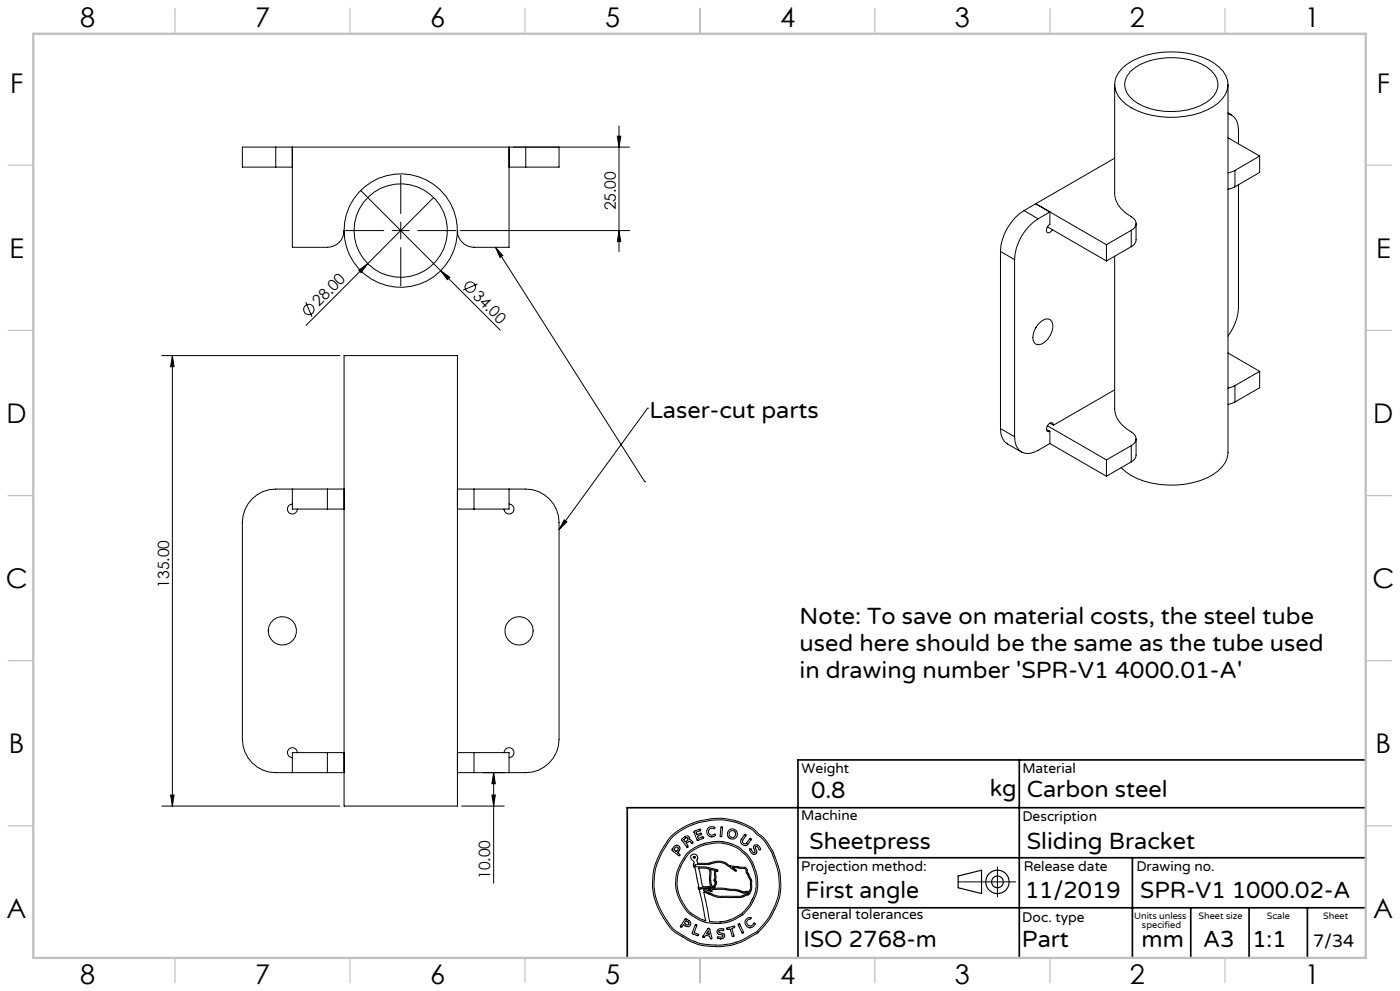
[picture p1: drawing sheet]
<svg xmlns="http://www.w3.org/2000/svg" width="420mm" height="297mm" viewBox="0 0 420 297" stroke-linecap="round" stroke-linejoin="round" font-family="sans-serif">
<g fill="none" stroke="#000" stroke-width=".3">
<path d="M185.7 37.7v37.8M334.4 25.4v32.6a8.2 8.2 0 0 0 5 6.9 2.17 2.17 0 0 1 1.4 2.1 2.17 2.17 0 0 1-1.4 2M336.7 20.4a22.6 22.6 0 0 1 16.9-4.8 19.5 19.5 0 0 1 13.3 5.7 6.2 6.2 0 0 1-.3 8.4 19 19 0 0 1-13.6 5.4 24.5 24.5 0 0 1-15.3-3.9 6.7 6.7 0 0 1-1-10.8zM339.1 21.4a19.1 19.1 0 0 1 15.4-3.9 14.3 14.3 0 0 1 9.9 4.8 5.3 5.3 0 0 1-1.3 7.5 20.4 20.4 0 0 1-18 2.8 10.1 10.1 0 0 1-7.6-6.1 5.3 5.3 0 0 1 1.6-5.1zM368.4 25.4v110.2a8 8 0 0 1-4.5 6.7 26.3 26.3 0 0 1-24.5 .2l-3-2.3M368.4 34.1a4.4 4.4 0 0 1 3.1 4.9v4.1M368.4 33.8l1.1 .7M82.7 44.1h-10v6h10M82.7 44.1h106.2M82.7 44.1v6M82.7 50.1h5M87.7 44.1v30h10.5a5.1 5.1 0 0 0 5-5"/>
<path d="M108.2 57.1l24 24M120.2 52.6v11.4M130.1 59.2l-38.3 38.3M152.7 44.1v30h-10.5a5 5 0 0 1-5-5M152.7 50.1h5M157.7 44.1h10v6h-10zM185.2 40.8h1l-.5 3.3zM334.4 47.4l-23.7 13.7M368.4 41.3l9.5 5.5M370.5 51.1l-2.1 .7M370.5 56l-2.1 .7M370.5 51.1v4.9"/>
<path d="M371.5 55.3v36.8a14.7 14.7 0 0 1-3.1 8.6M377.9 46.8l-7.4 4.3M377.9 46.8v4.9l-7.4 4.3M103.7 69.1h11.4M117.7 69.1h5.1M120.2 66.6v5M120.2 74.2v11.5M125.3 69.1h11.4M138 69.1h50.9M148.7 74.1l2.1 2.5-.8 .5zM148.7 74.1l44.7 70.3M185.7 69.1l.5 3.3h-1z"/>
<path d="M300.1 75.3l4.3 2.5M300.1 75.3v53.1M304.4 77.8v53.1M307.2 63.1a15.5 15.5 0 0 0-7.1 12.2M307.2 63.1l4.2 2.5M310.7 61.1l4.3 2.4M310.7 61.1l-3.5 2M310.7 61.1l21.2 12.2M311.4 65.6a15.4 15.4 0 0 0-7 12.2M314.2 68l17.7 10.2M315 63.5v3.7a1.84 1.84 0 0 0-.8 2.5 1.46 1.46 0 0 0 1.5-.8M315 63.5l-3.6 2.1"/>
<path d="M331.9 73.3v4.9M334.4 76.8v45.7a8.3 8.3 0 0 0 5 7 2.17 2.17 0 0 1 1.4 2 2.17 2.17 0 0 1-1.4 2.1M339.4 73.9l-7.5 4.3M339.4 69l-7.5 4.3M339.4 69v4.9M340.8 67v4.9a2.43 2.43 0 0 1-1.4 2M91.7 90.6l1.9 4.4M107.6 81l2.7-2-2 2.7zM132.2 81.1l2.7 2-.7 .7zM132.2 81.1l17.9 17.9M143.3 85.1l-4.4 1.9M310.9 98l-.3 .5"/>
<path d="M311.7 96.9a2.74 2.74 0 0 1 3.4-1.1 4.4 4.4 0 0 1-.7 5.8 3.5 3.5 0 0 1-3.4 1.7 2.52 2.52 0 0 1-1-3.2l1-2.3zM48.5 106.6h53.5M51.7 106.6l.5 3.3h-1zM51.7 106.6v135M103.2 106.6h34v135h-34zM334.4 116.8l-18.3 10.6M368.4 105.8l9.5 5.5M370.5 115.6l-2.1 .7M370.5 115.6v4.9M377.9 111.3v4.9l-7.4 4.3M377.9 111.3l-7.4 4.3M194.3 122.3h.1"/>
<path d="M194.3 122.3l-26.6 36.4M300.1 128.4a5 5 0 0 0 2.1 4.6l4.3 2.5M300.1 128.4l4.3 2.5M304.4 130.9a4.6 4.6 0 0 0 3.1 5h1.3l1.3-.3 4.9-2.7M313.9 128.7l1.1 .6M314.2 127.6l17.7 10.2M315 129.3v3.6M315 126.8l1.1 .6M315 132.9l16.9 9.8M316.1 127.4l-.4-.7a1.77 1.77 0 0 0-1.5 2.6h.8M331.9 137.8v4.9M339.4 133.6v4.8"/>
<path d="M339.4 133.6l-7.5 4.2M339.4 138.4l-7.5 4.3M340.8 131.5v4.9a2.33 2.33 0 0 1-1.4 2M370.5 120.5l-2.1 .7M87.7 151.1a1.51 1.51 0 0 0-1.5 1.5 1.51 1.51 0 0 0 1.5 1.5 1.51 1.51 0 0 0 1.5-1.5M87.7 146.6v6h10.5M98.2 146.6h-15.5a10 10 0 0 0-10 10v65a10 10 0 0 0 10 10h15.5M98.2 152.6h5M98.2 146.6h5M98.2 146.6v6M137.2 152.6h5M137.2 146.6h5"/>
<path d="M142.2 146.6h15.5a10 10 0 0 1 10 10v65a10 10 0 0 1-10 10h-15.5M142.2 146.6v6M152.7 151.1a1.51 1.51 0 0 1 1.5 1.5 1.51 1.51 0 0 1-1.5 1.5 1.51 1.51 0 0 1-1.5-1.5M152.7 146.6v6h-10.5M169.3 155.8l.8 .6-2.4 2.3zM193.4 144.4h.1M51.2 238.3h1l-.5 3.3zM89.2 225.6a1.51 1.51 0 0 0-1.5-1.5 1.51 1.51 0 0 0-1.5 1.5 1.51 1.51 0 0 0 1.5 1.5M98.2 231.6h5M98.2 225.6h5M98.2 225.6v6M98.2 225.6h-10.5v6"/>
<path d="M137.2 225.6h5M137.2 231.6h5M142.2 225.6v6M142.2 225.6h10.5v6M147.6 238.3h1l-.5 3.3zM148.1 231.6l.5 3.3h-1zM148.1 231.6v33.1M151.2 225.6a1.51 1.51 0 0 1 1.5-1.5 1.51 1.51 0 0 1 1.5 1.5 1.51 1.51 0 0 1-1.5 1.5M48.5 241.6h53.5M138.5 241.6h12.8M201.2 250.8l3.2-2.5 3.4-1.6 1.8-.6 3.4-.7 3.2-.2 4.1 .6 3.3 1.2 2.4 1.4 3.1 2.6 2.7 4.1 1.5 4 .7 2.8 .2 4.3-.5 3.2-2.2 5.1-1.7 2.3-2.5 2.8-3.9 2.2-2.4 1-2.1 .6-3.7 .3-4.1-.3-2.1-.5-3-1.4-4.5-2.9-2.2-3.1-2.1-3.9-1-2.8-.4-2.8 .1-3.9 .7-3.3 2-4.3zM201.8 250.8l3.3-2.4 3.5-1.5 4.6-1.1 3.7-.1 3.6 .7 3.8 1.5 1.4 .8 3.2 2.9 2.6 3.9 1.2 3.2 .9 3.2 .2 4.2-.5 3-.9 2.6-1.3 2.6-1.2 1.7-2.9 3.3-4.1 2.3-3.4 1.2-3 .4h-2.8l-3.5-.4-2.8-1-4.2-2.5-1.7-1.4-2.3-3.4-1.7-3.3-1-3.1-.3-3.2 .3-3.7 .6-2.4 1.8-3.8z"/>
<path d="M202.4 253.6l.8-.3 .7 .6v.7l-.6 .9 .7 .6-.1 .3h-.3l-2-1.6zM202.7 254l.5-.2 .3 .4-.6 1-.7-.5zM204.5 251.4l1.2-.8h.7l.5 .5v.6l.5 .1 .5 .8-.3 .2-.7-.6-.4 .1-.6 .4 .5 .8-.3 .4-1.6-2.1zM205.1 251.6l.9-.6 .4 .3v.4l-.8 .6zM206.1 253.9h.1M206.4 256.1l1.9-1.5 3.3-1.5 3.6-.5 3.1 .4 3.1 1.3 2 1.6 1.9 2.7 .8 1.9 .7 2.7-.1 3.7-.8 2.2-1.7 2.9-1.6 1.8-3.1 1.7-1.8 .6-1.8 .2-2.4-.1a.7 .7 0 0 1-.8-.9l-1.6-8 4.5 1.7 6.9-.1 2.1-.8 .5-.7 .4-1.3v-2.2l-1.3-2.5-.1-.9-.5-.5-4.5-.5-1.7-1-1.5-.4-1.3 .1-2.1 .6h-3.2l-.2-1.1 .2-.6-.2-.7-.7-.4-.9 .2-.3 .4 .1 .6 .9 1-.1 1.4 .5 .7 1 5.3-.2 .6 .4 .5 .3 1.1 1.6 8.2-1.4-.6-3.1-1.8-.8-.7-2-3.1-1.1-3-.2-2.4 .4-2.8 1.1-2.8zM208.2 249.2l1.9-.7v.5l-1.3 .4v.3l.3 .5 1.1-.5 .3 .2-.1 .3-1.2 .4 .3 .7 1.3-.5 .2 .1v.3l-1.8 .6zM209.3 251.9h.1M212.4 248.2l.9-.4 1.1 .1-.1 .5-.9-.2-.6 .3-.3 .9 .6 .8 .8 .1 .6-.3 .2 .4-1 .4-1.2-.3-.5-1.1zM213.3 250.8h.1M216.4 247.8h.2l.2 .4-.3 2.4-.3 .2-.2-.4zM223.3 250.2l.4-.1 .1 .3-1.1 1.6 .4 .8h.7l1.2-1.6 .4 .2-1 1.6-.6 .4-1.1-.3-.5-.9 .2-.7z"/>
<path d="M224.9 254.5l.3-.1 .6 .9 .6 .2-.3-1.8 .5-.5 .8 .2 .8 1-.3 .3-.7-1h-.5l-.1 .4 .4 1.4-.6 .6-1-.5zM226.1 256h.1M299.2 259.8v9M202.9 266.9l-.2-2.4 .3-3 1.1-2.6 1.6-2.6 1.5-1.5 2.2-1.3 2-.8 2.4-.4 2.3-.1 2.3 .4 3.4 1.4 2.2 1.9 1.2 1.7 .9 1.7 1.1 3.3 .1 2.8-.2 1.8-.6 1.8-1.5 2.7-2.4 2.6-2.7 1.5-2.3 .8-2.8 .2-3.1-.3-2-.8-2.4-1.5-1.1-.8-1.7-2.6-1-2-.6-1.9M205.6 275.4l.3-.1 1.1 .9 .2 1-.4 .4-.7 .1-1.1-.6-.5 .7h-.3v-.3zM205.8 275.9l.9 .6-.1 .6-.4 .1-.9-.5zM208.6 277.2l.3-.1 .2 .3-.9 2.1 1.2 .5 .1 .2-.2 .3-1.7-.8zM210.1 266.4h.1M210.2 266.4l6.5-.2 4.2 .4 2.2 .7h.4M211 266.7h1l1.5 .5 .1-.6 3-.1 4.4 .5 2 .7 1.7-.2-.5 .4-2.1 .7h-6l-1.9-.4-3.1-1.2zM212 260.3l-2.4-.2 1.1 5.6 2.5-.1-.4-1.9 .1-2.6-.2-.7-.7-.1M212.4 278.2l.5 .2 .7 2.6-.2 .3h-.3l-.2-.7-.2-.1-1-.2-.4 .6-.4-.1z"/>
<path d="M212.5 278.9l.3 1.1-.9-.1zM212.6 266.6h-.1M212.7 266.6h.5l.1 .2zM213.1 260.6l1.4 .2v2.3l-.3 .8 .4 .7-.4 .9-.3 .1h-.3l-.3-1v-3.1zM214.8 260.9l.1 .1M214.8 261v2.2l-.2 .6 .4 .5v.4l-.5 1-.6 .3-4.1 .1 .3 .3M214.9 261l.3 .2 .2-.3-.6-.3-2.7-.7-3.5-.2-.2-.5 3.8-.1 2.5-.6 1.2-.1 1.5 .5 3.3 2.2 .2-.3-1.2-.8 3.8 .3 1.7 3.9v1.8l-.3 1.1-1.4 .2M215.2 278.8l.8-.5 1.1 .2-.1 .4-.9-.1-.5 .3 .2 .4 1.5 .5 .1 .6-.4 .6-1 .2-.8-.3 .2-.4 1 .2 .5-.3-.1-.4-1.5-.5-.2-.4zM216 276.3h.1M218.1 278.2l2.1-.7 .2 .2-.1 .3-.8 .2 .7 2.2-.1 .3-.5-.2-.6-2.1-.8 .2zM221.5 277l.4-.1 1.1 2.4v.2h-.4zM222.7 279.6h.1"/>
<path d="M223.5 267.3h.1M223.9 275.4l1.3-.4v.3l-.6 .3-.5 .4v.9l.5 .6h.6l1.2-.9 .2 .3-.4 .6-1.1 .6-1.1-.5-.5-1zM224.9 278h.1M287.4 264.3h17.3M213.2 281.3h.1M216 281.4h.1"/>
<circle cx="120.2" cy="69.1" r="14"/>
<circle cx="120.2" cy="69.1" r="17"/>
<circle cx="92.7" cy="92.8" r="1.57"/>
<circle cx="141.1" cy="86" r="1.56"/>
<circle cx="84.7" cy="189.1" r="4.3"/>
<circle cx="155.7" cy="189.1" r="4.2"/>
<circle cx="208.3" cy="256.9" r=".26"/>
<circle cx="219.7" cy="250" r="1.51"/>
<circle cx="219.7" cy="250" r="1.01"/>
</g>
<g fill="none" stroke="#000" stroke-width=".35">
<path d="M287.4 262.5l7.1-1.7v7l-7.1-1.7z"/>
<circle cx="299.2" cy="264.3" r="3.5"/>
<circle cx="299.2" cy="264.3" r="1.75"/>
</g>
<path d="M305.8 227.7v59.2M409.7 227.7h-170.3v59.2M239.4 257.1h170.3M339.7 257.1v29.9M409.7 242.1h-221.5v45M239.4 272.1h170.3M357.2 272.1v14.8M374.7 272.1v14.8M392.2 272.1v14.8" fill="none" stroke="#000" stroke-width=".5"/>
<g fill="none" stroke="#c0c0c0" stroke-width=".35">
<path d="M52.5 2.5v7.5M105 2.5v7.5M157.5 2.5v7.5M210 2.5v7.5M262.5 2.5v7.5M315 2.5v7.5M367.5 2.5v7.5M2.5 49.5h7.5M410 49.5h7.5M2.5 99h7.5M410 99h7.5M2.5 148.5h7.5"/>
<path d="M410 148.5h7.5M2.5 198h7.5M410 198h7.5M2.5 247.5h7.5M410 247.5h7.5M52.5 287v7.5M105 287v7.5M157.5 287v7.5M210 287v7.5M262.5 287v7.5M315 287v7.5M367.5 287v7.5"/>
</g>
<path d="M10 10.1h399.7v277h-399.7z" fill="none" stroke="#c0c0c0" stroke-width=".7"/>
<g fill="#000">
<path d="M107.6 81l2.7-2-2 2.7zM132.2 81.1l2.7 2-.7 .7z"/>
<path d="M185.7 69.1l.5 3.3h-1zM185.2 40.8h1l-.5 3.3z"/>
<path d="M169.3 155.8l.8 .6-2.4 2.3zM148.7 74.1l2.1 2.5-.8 .5z"/>
<path d="M148.1 231.6l.5 3.3h-1zM147.6 238.3h1l-.5 3.3z"/>
<path d="M51.2 238.3h1l-.5 3.3zM51.7 106.6l.5 3.3h-1z"/>
</g>
<g font-size="8.1">
<text x="24" y="8">8</text>
<text x="76.5" y="8">7</text>
<text x="129" y="8">6</text>
<text x="181.5" y="8">5</text>
<text x="234" y="8">4</text>
<text x="286.5" y="8">3</text>
<text x="339" y="8">2</text>
<text x="391.5" y="8">1</text>
<text x="3" y="27.7">F</text>
<text x="413" y="27.7">F</text>
<text x="2.8" y="77.2">E</text>
<text x="412.8" y="77.2">E</text>
<text x="2" y="126.7">D</text>
<text x="412" y="126.7">D</text>
<text x="1.7" y="176.2">C</text>
<text x="411.7" y="176.2">C</text>
<text x="2.7" y="225.7">B</text>
<text x="412.7" y="225.7">B</text>
<text x="2" y="275.2">A</text>
<text x="412" y="275.2">A</text>
<text x="24" y="295">8</text>
<text x="76.5" y="295">7</text>
<text x="129" y="295">6</text>
<text x="181.5" y="295">5</text>
<text x="234" y="295">4</text>
<text x="286.5" y="295">3</text>
<text x="339" y="295">2</text>
<text x="391.5" y="295">1</text>
</g>
<g font-size="7.1">
<text x="194.8" y="125.2">Laser-cut parts</text>
<text x="239.9" y="187.1">Note: To save on material costs, the steel tube</text>
<text x="239.9" y="195.2">used here should be the same as the tube used</text>
<text x="239.9" y="203.2">in drawing number 'SPR-V1 4000.01-A'</text>
<text x="243.3" y="239.1">0.8</text>
<text x="297" y="238.5">kg</text>
<text x="308" y="239">Carbon steel</text>
<text x="242.9" y="254.4">Sheetpress</text>
<text x="308" y="254.4">Sliding Bracket</text>
<text x="241.6" y="269.2">First angle</text>
<text x="307.5" y="269.2">11/2019</text>
<text x="342.1" y="269.2">SPR-V1 1000.02-A</text>
<text x="241.1" y="283.7">ISO 2768-m</text>
<text x="306.6" y="283.9">Part</text>
<text x="342.5" y="283.9">mm</text>
<text x="360.9" y="283.9">A3</text>
<text x="375.7" y="283.9">1:1</text>
</g>
<text font-size="5.4" x="393.9" y="283.7">7/34</text>
<g font-size="4.7">
<text x="184.7" y="63" transform="rotate(-90 184.7 63)">25.00</text>
<text x="141.7" y="89.1" transform="rotate(45 141.7 89.1)">34.00</text>
<text x="95.7" y="92.1" transform="rotate(-45 95.7 92.1)">28.00</text>
<text x="50.7" y="176.1" transform="rotate(-90 50.7 176.1)">135.00</text>
<text x="147.1" y="263.4" transform="rotate(-90 147.1 263.4)">10.00</text>
</g>
<g font-size="4.2">
<text x="240.5" y="231.7">Weight</text>
<text x="306.7" y="231.7">Material</text>
<text x="240.4" y="245.9">Machine</text>
<text x="306.7" y="246.1">Description</text>
<text x="240.4" y="261.1">Projection method:</text>
<text x="307.1" y="261">Release date</text>
<text x="340.9" y="261">Drawing no.</text>
<text x="240.4" y="275.6">General tolerances</text>
<text x="306.7" y="276.3">Doc. type</text>
</g>
<g font-size="2.8">
<text x="340.3" y="275.3">Units unless</text>
<text x="359.6" y="275.3">Sheet size</text>
<text x="380" y="275.3">Scale</text>
<text x="396.9" y="275.3">Sheet</text>
<text x="342.6" y="278.2">specified</text>
</g>
</svg>
